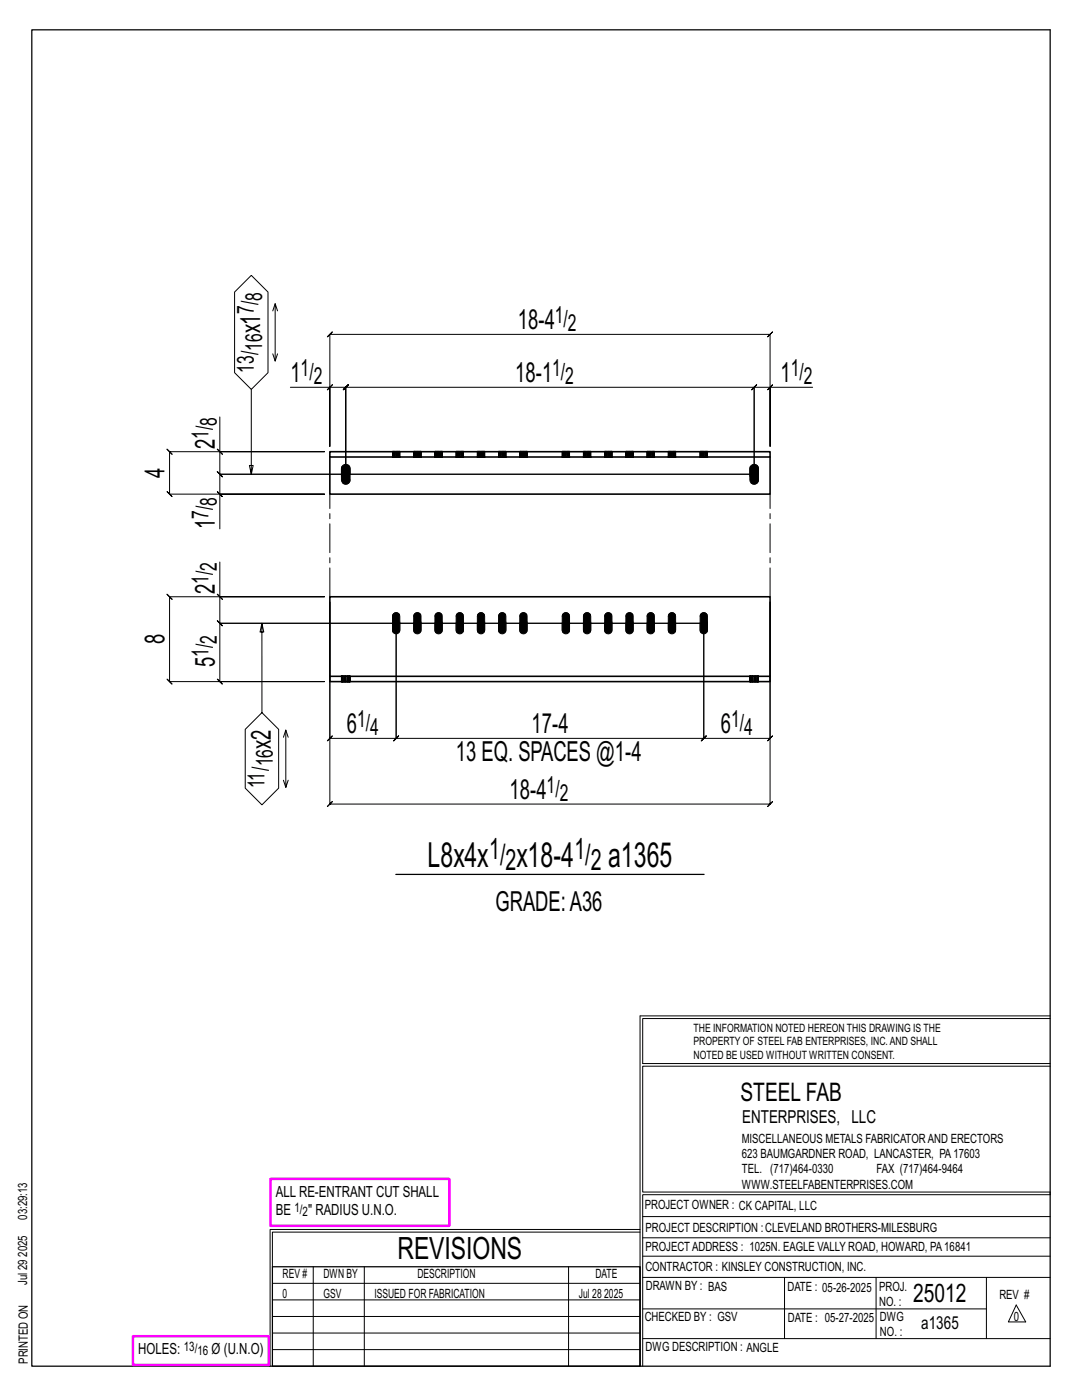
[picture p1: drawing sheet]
<svg xmlns="http://www.w3.org/2000/svg" width="216mm" height="279mm" viewBox="0 0 216 279" stroke-linecap="round" stroke-linejoin="round" font-family="sans-serif">
<g fill="none" stroke="#000" stroke-width=".2">
<path d="M46.8 58.3l3.3-3.3 3.4 3.3v16.1l-3.4 3.3-3.3-3.3zM50.1 77.7v16.9l-.3-1.7h.7l-.4 1.7M54.4 70.6l.5 1.4 .5-1.4M54.9 60.6l-.5 1.4M55.4 62l-.5-1.4v11.4M57.9 77.3h7.9v11.8v-22.4l-.5 .5 1-1-.5 .5h87.9l-.5 .5 1-1-.5 .5v22.4v-11.8h8.5M65.8 77.3l-.5 .5 1-1zM65.8 77.3h3.2l-.5 .5 1-1-.5 .5v17.3v-17.3l-.5 .5 1-1-.5 .5h81.5l-.5 .5 1-1-.5 .5v17.3M153.7 77.3h-3.2l.5-.5-1 1 .5-.5v17.3M154.2 76.8l-1 1zM43.4 98.1l1 1zM43.4 89.6l1 1z"/>
<path d="M43.9 83.2v6.9h20.9h-31l-.5-.5 1 1-.5-.5v8.5l-.5-.5 1 1-.5-.5h31h-20.9v7M43.9 90.1v4.5l-.5-.5 1 1-.5-.5h106.6M150.5 94.6h-106.6l-.5-.5 1 1-.5-.5v4M43.4 118.6l1 1zM43.9 112.2v6.9h20.9h-31l-.5-.5 1 1-.5-.5v16.9l-.5-.5 1 1-.5-.5h31h-20.9l.5 .5-1-1 .5 .5v-11.6l.5 .5-1-1 .5 .5h96.5M43.9 119.1v5.3l-.5-.5 1 1-.5-.5h96.5M52.3 124.4l-.4 1.7h.7l-.3-1.7v17.8l-3.4 3.4v11.7l3.4 3.3 3.3-3.3v-11.7l-3.3-3.4M65.8 120.2v27.2l-.5 .5 1-1-.5 .5h13.2l-.5 .5 1-1-.5 .5v-23v23l-.5 .5 1-1-.5 .5h61.4l-.5 .5 1-1-.5 .5v-23v23l-.5 .5 1-1-.5 .5h13.3l-.5 .5 1-1-.5 .5v-27.2v40.3l.5-.5-1 1 .5-.5h-87.9l.5-.5-1 1 .5-.5zM56.6 147.1l.4-1.4 .5 1.4M56.6 155.7l.4 1.4M57 145.7v11.4l.5-1.4M127.7 202.7v70"/>
<path d="M127.7 202.7h81.8M209.5 203.3h-81.3v9h81.3M209.5 212.8h-81.3v25.1h81.3v.5h-81.3v34.3M54.4 259.4h73.3M54.4 256.1h73.3M62.5 252.8v19.9M72.7 252.8v19.9M113.4 252.8v19.9M127.7 245.4h-73.8v27.3M127.7 245.9h-73.3v6.9M128.2 242.8h81.3M128.2 254.9h81.3"/>
<path d="M128.2 250.7h81.3M128.2 247h81.3M156.5 254.9v12.2M174.8 254.9v12.2M196.8 254.9v12.2M54.4 269.3h73.3M54.4 266h73.3M54.4 262.7h73.3M128.2 261.2h68.6M128.2 267.1h81.3M202.8 260.4l1.9 3.4h-3.5z"/>
</g>
<path d="M6.3 6h203.2v266.7h-203.2zM79 174.5h61.5M54.4 252.8h73.3v19.9h-73.3z" fill="none" stroke="#000" stroke-width=".25"/>
<path d="M54 235.3h35.6v9.3h-35.6zM26.5 266.7h27.1v5.7h-27.1z" fill="none" stroke="#f0f" stroke-width=".5"/>
<g fill="#000" stroke="#000" stroke-width=".2">
<path d="M68.4 92.9a.86 .86 0 0 1 .9-.2 .86 .86 0 0 1 .6 .8v2.3a.86 .86 0 0 1-.9 .8 .86 .86 0 0 1-.9-.8v-2.3zM149.9 92.9a.86 .86 0 0 1 .9-.2 .86 .86 0 0 1 .5 .8v2.3a.86 .86 0 0 1-.8 .8 .86 .86 0 0 1-.9-.8v-2.3zM78.5 122.5a.73 .73 0 0 1 .8-.2 .73 .73 0 0 1 .5 .7v2.8a.73 .73 0 0 1-.8 .7 .73 .73 0 0 1-.7-.7v-2.8zM82.8 122.5a.73 .73 0 0 1 .8-.2 .73 .73 0 0 1 .4 .7v2.8a.73 .73 0 0 1-.7 .7 .73 .73 0 0 1-.7-.7v-2.8zM87 122.5a.73 .73 0 0 1 .8-.2 .73 .73 0 0 1 .4 .7v2.8a.73 .73 0 0 1-.7 .7 .73 .73 0 0 1-.7-.7v-2.8zM91.2 122.5a.73 .73 0 0 1 .8-.2 .73 .73 0 0 1 .5 .7v2.8a.73 .73 0 0 1-.8 .7 .73 .73 0 0 1-.7-.7v-2.8zM95.5 122.5a.73 .73 0 0 1 .8-.2 .73 .73 0 0 1 .4 .7v2.8a.73 .73 0 0 1-.7 .7 .73 .73 0 0 1-.7-.7v-2.8zM99.7 122.5a.73 .73 0 0 1 .8-.2 .73 .73 0 0 1 .4 .7v2.8a.73 .73 0 0 1-.7 .7 .73 .73 0 0 1-.7-.7v-2.8zM103.9 122.5a.73 .73 0 0 1 .8-.2 .73 .73 0 0 1 .5 .7v2.8a.73 .73 0 0 1-.8 .7 .73 .73 0 0 1-.7-.7v-2.8zM112.4 122.5a.73 .73 0 0 1 .8-.2 .73 .73 0 0 1 .4 .7v2.8a.73 .73 0 0 1-.7 .7 .73 .73 0 0 1-.7-.7v-2.8zM116.6 122.5a.73 .73 0 0 1 .8-.2 .73 .73 0 0 1 .5 .7v2.8a.73 .73 0 0 1-.8 .7 .73 .73 0 0 1-.7-.7v-2.8zM120.9 122.5a.73 .73 0 0 1 .8-.2 .73 .73 0 0 1 .4 .7v2.8a.73 .73 0 0 1-.7 .7 .73 .73 0 0 1-.7-.7v-2.8z"/>
<path d="M125.1 122.5a.73 .73 0 0 1 .8-.2 .73 .73 0 0 1 .4 .7v2.8a.73 .73 0 0 1-.7 .7 .73 .73 0 0 1-.7-.7v-2.8zM129.3 122.5a.73 .73 0 0 1 .8-.2 .73 .73 0 0 1 .5 .7v2.8a.73 .73 0 0 1-.8 .7 .73 .73 0 0 1-.7-.7v-2.8zM133.6 122.5a.73 .73 0 0 1 .8-.2 .73 .73 0 0 1 .4 .7v2.8a.73 .73 0 0 1-.7 .7 .73 .73 0 0 1-.7-.7v-2.8zM139.9 122.5a.73 .73 0 0 1 .8-.2 .73 .73 0 0 1 .5 .7v2.8a.73 .73 0 0 1-.8 .7 .73 .73 0 0 1-.7-.7v-2.8z"/>
</g>
<g fill="none" stroke="#000" stroke-width=".32">
<path d="M65.8 90.1h87.9v1.1h-87.9zM65.8 91.2v7.4h87.9v-7.4M78.3 90.1h1.5M78.3 91.2h1.5M82.6 90.1h1.4M82.6 91.2h1.4M86.8 90.1h1.4M86.8 91.2h1.4M91 90.1h1.5M91 91.2h1.5M95.3 90.1h1.4M95.3 91.2h1.4"/>
<path d="M99.5 90.1h1.4M99.5 91.2h1.4M103.7 90.1h1.5M103.7 91.2h1.5M112.2 90.1h1.4M112.2 91.2h1.4M116.4 90.1h1.5M116.4 91.2h1.5M120.7 90.1h1.4M120.7 91.2h1.4M124.9 90.1h1.4M124.9 91.2h1.4"/>
<path d="M129.1 90.1h1.5M129.1 91.2h1.5M133.4 90.1h1.4M133.4 91.2h1.4M139.7 90.1h1.5M139.7 91.2h1.5M65.8 135h87.9v1h-87.9zM65.8 135v-15.9h87.9v15.9M68.1 136h1.8M68.1 135h1.8M149.6 136h1.7M149.6 135h1.7"/>
</g>
<g fill="none" stroke="#000" stroke-width=".2" stroke-dasharray="2 1.4">
<path d="M68.4 92.9a.86 .86 0 0 1 .9-.2 .86 .86 0 0 1 .6 .8v2.3a.86 .86 0 0 1-.9 .8 .86 .86 0 0 1-.9-.8v-2.3zM78.3 90.1l.1 1.1zM78.3 90.1v1.1M78.4 90.1h.1v1.1h-.1zM78.4 90.1v1.1zM78.5 90.1h.3v1.1h-.3zM78.5 90.1v1.1zM78.8 90.1h.2v1.1h-.2zM78.8 90.1v1.1zM79 90.1h.3v1.1h-.3zM79 90.1v1.1zM79.3 90.1h.3v1.1h-.3z"/>
<path d="M79.3 90.1v1.1zM79.6 90.1h.1v1.1h-.1zM79.6 90.1v1.1zM79.7 90.1l.1 1.1zM79.7 90.1v1.1zM79.8 91.2v-1.1M82.6 90.1v1.1zM82.6 90.1v1.1M82.6 90.1h.2v1.1h-.2zM82.8 90.1h.2v1.1h-.2zM82.8 90.1v1.1zM83 90.1h.3v1.1h-.3z"/>
<path d="M83 90.1v1.1zM83.3 90.1h.3v1.1h-.3zM83.3 90.1v1.1zM83.6 90.1h.2v1.1h-.2zM83.6 90.1v1.1zM83.8 90.1h.2v1.1h-.2zM83.8 90.1v1.1zM84 90.1v1.1zM84 91.2v-1.1M86.8 90.1v1.1zM86.8 90.1v1.1M86.8 90.1h.2v1.1h-.2z"/>
<path d="M87 90.1h.2v1.1h-.2zM87 90.1v1.1zM87.2 90.1h.3v1.1h-.3zM87.2 90.1v1.1zM87.5 90.1h.3v1.1h-.3zM87.5 90.1v1.1zM87.8 90.1h.2v1.1h-.2zM87.8 90.1v1.1zM88 90.1h.2v1.1h-.2zM88 90.1v1.1zM88.2 90.1v1.1zM88.2 91.2v-1.1"/>
<path d="M91 90.1l.1 1.1zM91 90.1v1.1M91.1 90.1h.1v1.1h-.1zM91.1 90.1v1.1zM91.2 90.1h.3v1.1h-.3zM91.2 90.1v1.1zM91.5 90.1h.2v1.1h-.2zM91.5 90.1v1.1zM91.7 90.1h.3v1.1h-.3zM91.7 90.1v1.1zM92 90.1h.3v1.1h-.3zM92 90.1v1.1z"/>
<path d="M92.3 90.1h.1v1.1h-.1zM92.3 90.1v1.1zM92.4 90.1l.1 1.1zM92.4 90.1v1.1zM92.5 91.2v-1.1M95.3 90.1v1.1zM95.3 90.1v1.1M95.3 90.1h.2v1.1h-.2zM95.5 90.1h.2v1.1h-.2zM95.5 90.1v1.1zM95.7 90.1h.3v1.1h-.3zM95.7 90.1v1.1z"/>
<path d="M96 90.1h.3v1.1h-.3zM96 90.1v1.1zM96.3 90.1h.2v1.1h-.2zM96.3 90.1v1.1zM96.5 90.1h.2v1.1h-.2zM96.5 90.1v1.1zM96.7 90.1v1.1zM96.7 91.2v-1.1M99.5 90.1v1.1zM99.5 90.1v1.1M99.5 90.1h.2v1.1h-.2zM99.7 90.1h.2v1.1h-.2z"/>
<path d="M99.7 90.1v1.1zM99.9 90.1h.3v1.1h-.3zM99.9 90.1v1.1zM100.2 90.1h.3v1.1h-.3zM100.2 90.1v1.1zM100.5 90.1h.2v1.1h-.2zM100.5 90.1v1.1zM100.7 90.1h.2v1.1h-.2zM100.7 90.1v1.1zM100.9 90.1v1.1zM100.9 91.2v-1.1M103.7 90.1l.1 1.1z"/>
<path d="M103.7 90.1v1.1M103.8 90.1h.1v1.1h-.1zM103.8 90.1v1.1zM103.9 90.1h.3v1.1h-.3zM103.9 90.1v1.1zM104.2 90.1h.2v1.1h-.2zM104.2 90.1v1.1zM104.4 90.1h.3v1.1h-.3zM104.4 90.1v1.1zM104.7 90.1h.3v1.1h-.3zM104.7 90.1v1.1zM105 90.1h.1v1.1h-.1z"/>
<path d="M105 90.1v1.1zM105.1 90.1l.1 1.1zM105.1 90.1v1.1zM105.2 91.2v-1.1M112.2 90.1v1.1zM112.2 90.1v1.1M112.2 90.1h.2v1.1h-.2zM112.4 90.1h.2v1.1h-.2zM112.4 90.1v1.1zM112.6 90.1h.3v1.1h-.3zM112.6 90.1v1.1zM112.9 90.1h.3v1.1h-.3z"/>
<path d="M112.9 90.1v1.1zM113.2 90.1h.2v1.1h-.2zM113.2 90.1v1.1zM113.4 90.1h.2v1.1h-.2zM113.4 90.1v1.1zM113.6 90.1v1.1zM113.6 91.2v-1.1M116.4 90.1l.1 1.1zM116.4 90.1v1.1M116.5 90.1h.1v1.1h-.1zM116.5 90.1v1.1zM116.6 90.1h.3v1.1h-.3z"/>
<path d="M116.6 90.1v1.1zM116.9 90.1h.2v1.1h-.2zM116.9 90.1v1.1zM117.1 90.1h.3v1.1h-.3zM117.1 90.1v1.1zM117.4 90.1h.3v1.1h-.3zM117.4 90.1v1.1zM117.7 90.1h.1v1.1h-.1zM117.7 90.1v1.1zM117.8 90.1l.1 1.1zM117.8 90.1v1.1zM117.9 91.2v-1.1"/>
<path d="M120.7 90.1v1.1zM120.7 90.1v1.1M120.7 90.1h.2v1.1h-.2zM120.9 90.1h.2v1.1h-.2zM120.9 90.1v1.1zM121.1 90.1h.3v1.1h-.3zM121.1 90.1v1.1zM121.4 90.1h.3v1.1h-.3zM121.4 90.1v1.1zM121.7 90.1h.2v1.1h-.2zM121.7 90.1v1.1zM121.9 90.1h.2v1.1h-.2z"/>
<path d="M121.9 90.1v1.1zM122.1 90.1v1.1zM122.1 91.2v-1.1M124.9 90.1v1.1zM124.9 90.1v1.1M124.9 90.1h.2v1.1h-.2zM125.1 90.1h.2v1.1h-.2zM125.1 90.1v1.1zM125.3 90.1h.3v1.1h-.3zM125.3 90.1v1.1zM125.6 90.1h.3v1.1h-.3zM125.6 90.1v1.1z"/>
<path d="M125.9 90.1h.2v1.1h-.2zM125.9 90.1v1.1zM126.1 90.1h.2v1.1h-.2zM126.1 90.1v1.1zM126.3 90.1v1.1zM126.3 91.2v-1.1M129.1 90.1l.1 1.1zM129.1 90.1v1.1M129.2 90.1h.1v1.1h-.1zM129.2 90.1v1.1zM129.3 90.1h.3v1.1h-.3zM129.3 90.1v1.1z"/>
<path d="M129.6 90.1h.2v1.1h-.2zM129.6 90.1v1.1zM129.8 90.1h.3v1.1h-.3zM129.8 90.1v1.1zM130.1 90.1h.3v1.1h-.3zM130.1 90.1v1.1zM130.4 90.1h.1v1.1h-.1zM130.4 90.1v1.1zM130.5 90.1l.1 1.1zM130.5 90.1v1.1zM130.6 91.2v-1.1M133.4 90.1v1.1z"/>
<path d="M133.4 90.1v1.1M133.4 90.1h.2v1.1h-.2zM133.6 90.1h.2v1.1h-.2zM133.6 90.1v1.1zM133.8 90.1h.3v1.1h-.3zM133.8 90.1v1.1zM134.1 90.1h.3v1.1h-.3zM134.1 90.1v1.1zM134.4 90.1h.2v1.1h-.2zM134.4 90.1v1.1zM134.6 90.1h.2v1.1h-.2zM134.6 90.1v1.1z"/>
<path d="M134.8 90.1v1.1zM134.8 91.2v-1.1M139.7 90.1l.1 1.1zM139.7 90.1v1.1M139.8 90.1h.1v1.1h-.1zM139.8 90.1v1.1zM139.9 90.1h.3v1.1h-.3zM139.9 90.1v1.1zM140.2 90.1h.2v1.1h-.2zM140.2 90.1v1.1zM140.4 90.1h.3v1.1h-.3zM140.4 90.1v1.1z"/>
<path d="M140.7 90.1h.2v1.1h-.2zM140.7 90.1v1.1zM140.9 90.1h.2v1.1h-.2zM140.9 90.1v1.1zM141.1 90.1l.1 1.1zM141.1 90.1v1.1zM141.2 91.2v-1.1M149.9 92.9a.86 .86 0 0 1 .9-.2 .86 .86 0 0 1 .5 .8v2.3a.86 .86 0 0 1-.8 .8 .86 .86 0 0 1-.9-.8v-2.3zM68.1 135l.1 1zM68.1 135v1M68.2 135h.2v1h-.2zM68.2 135v1z"/>
<path d="M68.4 135h.3v1h-.3zM68.4 135v1zM68.7 135h.3v1h-.3zM68.7 135v1zM69 135h.3v1h-.3zM69 135v1zM69.3 135h.3v1h-.3zM69.3 135v1zM69.6 135h.2v1h-.2zM69.6 135v1zM69.8 135l.1 1zM69.8 135v1z"/>
<path d="M69.9 136v-1M78.5 122.5a.73 .73 0 0 1 .8-.2 .73 .73 0 0 1 .5 .7v2.8a.73 .73 0 0 1-.8 .7 .73 .73 0 0 1-.7-.7v-2.8zM82.8 122.5a.73 .73 0 0 1 .8-.2 .73 .73 0 0 1 .4 .7v2.8a.73 .73 0 0 1-.7 .7 .73 .73 0 0 1-.7-.7v-2.8zM87 122.5a.73 .73 0 0 1 .8-.2 .73 .73 0 0 1 .4 .7v2.8a.73 .73 0 0 1-.7 .7 .73 .73 0 0 1-.7-.7v-2.8zM91.2 122.5a.73 .73 0 0 1 .8-.2 .73 .73 0 0 1 .5 .7v2.8a.73 .73 0 0 1-.8 .7 .73 .73 0 0 1-.7-.7v-2.8zM95.5 122.5a.73 .73 0 0 1 .8-.2 .73 .73 0 0 1 .4 .7v2.8a.73 .73 0 0 1-.7 .7 .73 .73 0 0 1-.7-.7v-2.8zM99.7 122.5a.73 .73 0 0 1 .8-.2 .73 .73 0 0 1 .4 .7v2.8a.73 .73 0 0 1-.7 .7 .73 .73 0 0 1-.7-.7v-2.8zM103.9 122.5a.73 .73 0 0 1 .8-.2 .73 .73 0 0 1 .5 .7v2.8a.73 .73 0 0 1-.8 .7 .73 .73 0 0 1-.7-.7v-2.8zM112.4 122.5a.73 .73 0 0 1 .8-.2 .73 .73 0 0 1 .4 .7v2.8a.73 .73 0 0 1-.7 .7 .73 .73 0 0 1-.7-.7v-2.8zM116.6 122.5a.73 .73 0 0 1 .8-.2 .73 .73 0 0 1 .5 .7v2.8a.73 .73 0 0 1-.8 .7 .73 .73 0 0 1-.7-.7v-2.8zM120.9 122.5a.73 .73 0 0 1 .8-.2 .73 .73 0 0 1 .4 .7v2.8a.73 .73 0 0 1-.7 .7 .73 .73 0 0 1-.7-.7v-2.8zM125.1 122.5a.73 .73 0 0 1 .8-.2 .73 .73 0 0 1 .4 .7v2.8a.73 .73 0 0 1-.7 .7 .73 .73 0 0 1-.7-.7v-2.8z"/>
<path d="M129.3 122.5a.73 .73 0 0 1 .8-.2 .73 .73 0 0 1 .5 .7v2.8a.73 .73 0 0 1-.8 .7 .73 .73 0 0 1-.7-.7v-2.8zM133.6 122.5a.73 .73 0 0 1 .8-.2 .73 .73 0 0 1 .4 .7v2.8a.73 .73 0 0 1-.7 .7 .73 .73 0 0 1-.7-.7v-2.8zM139.9 122.5a.73 .73 0 0 1 .8-.2 .73 .73 0 0 1 .5 .7v2.8a.73 .73 0 0 1-.8 .7 .73 .73 0 0 1-.7-.7v-2.8zM149.6 135l.1 1zM149.6 135v1M149.7 135h.2v1h-.2zM149.7 135v1zM149.9 135h.3v1h-.3zM149.9 135v1zM150.2 135h.3v1h-.3zM150.2 135v1zM150.5 135h.3v1h-.3z"/>
<path d="M150.5 135v1zM150.8 135h.3v1h-.3zM150.8 135v1zM151.1 135h.2v1h-.2zM151.1 135v1zM151.3 135v1zM151.3 136v-1"/>
</g>
<path d="M65.8 119.1v-20.5M153.7 119.1v-20.5" fill="none" stroke="#000" stroke-width=".2" stroke-dasharray="5.8 1 1 1"/>
<g font-size="6.9">
<text x="85.3" y="173.1">L8x4x</text>
<text x="103.1" y="173.1">x18-4</text>
<text x="121.3" y="173.1">a1365</text>
</g>
<text font-size="6.1" x="79.3" y="251.3">REVISIONS</text>
<g font-size="5.9">
<text x="97.6" y="171.5">1/</text>
<text x="100.9" y="173.6">2</text>
<text x="114.6" y="171.5">1/</text>
<text x="117.9" y="173.6">2</text>
</g>
<g font-size="5.5">
<text x="103.3" y="65.7">18-4</text>
<text x="51.9" y="66.5" transform="rotate(-90 51.9 66.5)">x1</text>
<text x="57.9" y="76.3">1</text>
<text x="102.8" y="76.3">18-1</text>
<text x="155.7" y="76.3">1</text>
<text x="42.9" y="89.6" transform="rotate(-90 42.9 89.6)">2</text>
<text x="32.8" y="95.4" transform="rotate(-90 32.8 95.4)">4</text>
<text x="42.9" y="105.6" transform="rotate(-90 42.9 105.6)">1</text>
<text x="42.9" y="118.6" transform="rotate(-90 42.9 118.6)">2</text>
<text x="32.8" y="128.6" transform="rotate(-90 32.8 128.6)">8</text>
<text x="42.9" y="133.2" transform="rotate(-90 42.9 133.2)">5</text>
<text x="54" y="149.5" transform="rotate(-90 54 149.5)">x2</text>
<text x="69.2" y="146.4">6</text>
<text x="106" y="146.4">17-4</text>
<text x="143.8" y="146.4">6</text>
<text x="91" y="151.9">13 EQ. SPACES @1-4</text>
<text x="101.7" y="159.5">18-4</text>
<text x="98.9" y="181.8">GRADE:A36</text>
</g>
<g font-size="5.1">
<text x="147.8" y="219.8">STEEL FAB</text>
<text x="182.2" y="259.9">25012</text>
</g>
<g font-size="4.7">
<text x="50.7" y="62.6" transform="rotate(-90 50.7 62.6)">7/</text>
<text x="52.3" y="60" transform="rotate(-90 52.3 60)">8</text>
<text x="110.7" y="64.5">1/</text>
<text x="52.3" y="70" transform="rotate(-90 52.3 70)">16</text>
<text x="113.3" y="66.2">2</text>
<text x="50.7" y="74.4" transform="rotate(-90 50.7 74.4)">13/</text>
<text x="60" y="75.1">1/</text>
<text x="62.6" y="76.7">2</text>
<text x="110.2" y="75.1">1/</text>
<text x="112.8" y="76.7">2</text>
<text x="157.8" y="75.1">1/</text>
<text x="160.4" y="76.7">2</text>
<text x="41.6" y="87.6" transform="rotate(-90 41.6 87.6)">1/</text>
<text x="43.3" y="85" transform="rotate(-90 43.3 85)">8</text>
<text x="43.3" y="100.9" transform="rotate(-90 43.3 100.9)">8</text>
<text x="41.6" y="103.5" transform="rotate(-90 41.6 103.5)">7/</text>
<text x="43.3" y="113.9" transform="rotate(-90 43.3 113.9)">2</text>
<text x="41.6" y="116.5" transform="rotate(-90 41.6 116.5)">1/</text>
<text x="41.6" y="131.1" transform="rotate(-90 41.6 131.1)">1/</text>
<text x="43.3" y="128.5" transform="rotate(-90 43.3 128.5)">2</text>
<text x="71.3" y="145.1">1/</text>
<text x="73.9" y="146.8">4</text>
<text x="145.9" y="145.1">1/</text>
<text x="148.5" y="146.8">4</text>
<text x="54.5" y="152.9" transform="rotate(-90 54.5 152.9)">16</text>
<text x="52.8" y="157.3" transform="rotate(-90 52.8 157.3)">11/</text>
<text x="109.1" y="158.2">1/</text>
<text x="111.7" y="159.9">2</text>
</g>
<g font-size="3.6">
<text x="148.1" y="224.1">ENTERPRISES, LLC</text>
<text x="183.8" y="265.2">a1365</text>
</g>
<g font-size="3.1">
<text x="55" y="238.9">ALL RE-ENTRANT CUT SHALL</text>
<text x="55" y="242.5">BE</text>
<text x="61.5" y="242.5">&quot; RADIUS U.N.O.</text>
<text x="27.6" y="270.2">HOLES:</text>
<text x="42.2" y="270.2">Ø (U.N.O)</text>
</g>
<g font-size="2.6">
<text x="58.8" y="241.8">1/</text>
<text x="60.4" y="242.7">2</text>
<text x="36.7" y="269.6">13/</text>
<text x="39.4" y="270.5">16</text>
</g>
<g font-size="2.5">
<text x="148" y="231.2">623 BAUMGARDNER ROAD, LANCASTER, PA17603</text>
<text x="148" y="228.1">MISCELLANEOUS METALS FABRICATORAND ERECTORS</text>
<text x="148" y="237.2">WWW.STEELFABENTERPRISES.COM</text>
<text x="148" y="234.2">TEL. (717)464-0330</text>
<text x="174.9" y="234.2">FAX (717)464-9464</text>
<text x="5.4" y="243.4" transform="rotate(-90 5.4 243.4)">03:29:13</text>
<text x="128.7" y="241.3">PROJECT OWNER : CK CAPITAL, LLC</text>
<text x="128.8" y="246">PROJECT DESCRIPTION :CLEVELAND BROTHERS-MILESBURG</text>
<text x="5.4" y="250.8" transform="rotate(-90 5.4 250.8)">2025</text>
<text x="128.8" y="249.7">PROJECTADDRESS : 1025N. EAGLE VALLY ROAD, HOWARD, PA16841</text>
<text x="5.4" y="256.5" transform="rotate(-90 5.4 256.5)">Jul 29</text>
<text x="56.4" y="255">REV #</text>
<text x="64.5" y="255">DWN BY</text>
<text x="83.3" y="255">DESCRIPTION</text>
<text x="118.8" y="255">DATE</text>
<text x="128.8" y="253.7">CONTRACTOR : KINSLEY CONSTRUCTION, INC.</text>
<text x="128.9" y="257.5">DRAWN BY : BAS</text>
<text x="157.1" y="257.6">DATE : 05-26-2025</text>
<text x="175.4" y="257.7">PROJ.</text>
<text x="56.4" y="259">0</text>
<text x="64.5" y="259">GSV</text>
<text x="74.7" y="259">ISSUED FOR FABRICATION</text>
<text x="115.5" y="259">Jul 28</text>
<text x="120.6" y="259">2025</text>
<text x="128.6" y="263.7">CHECKED BY : GSV</text>
<text x="157.2" y="263.7">DATE : 05-27-2025</text>
<text x="175.4" y="260.7">NO. :</text>
<text x="175.6" y="263.7">DWG</text>
<text x="199.4" y="259.2">REV #</text>
<text x="202.3" y="263.7">0</text>
<text x="128.8" y="269.7">DWG DESCRIPTION : ANGLE</text>
<text x="175.6" y="266.7">NO. :</text>
<text x="5.5" y="272.2" transform="rotate(-90 5.5 272.2)">PRINTED ON</text>
</g>
<g font-size="2.3">
<text x="138.4" y="208.6">PROPERTY OF STEEL FAB ENTERPRISES, INC.AND SHALL</text>
<text x="138.4" y="205.9">THE INFORMATION NOTED HEREON THIS DRAWING IS THE</text>
<text x="138.4" y="211.3">NOTED BE USED WITHOUT WRITTEN CONSENT.</text>
</g>
</svg>
